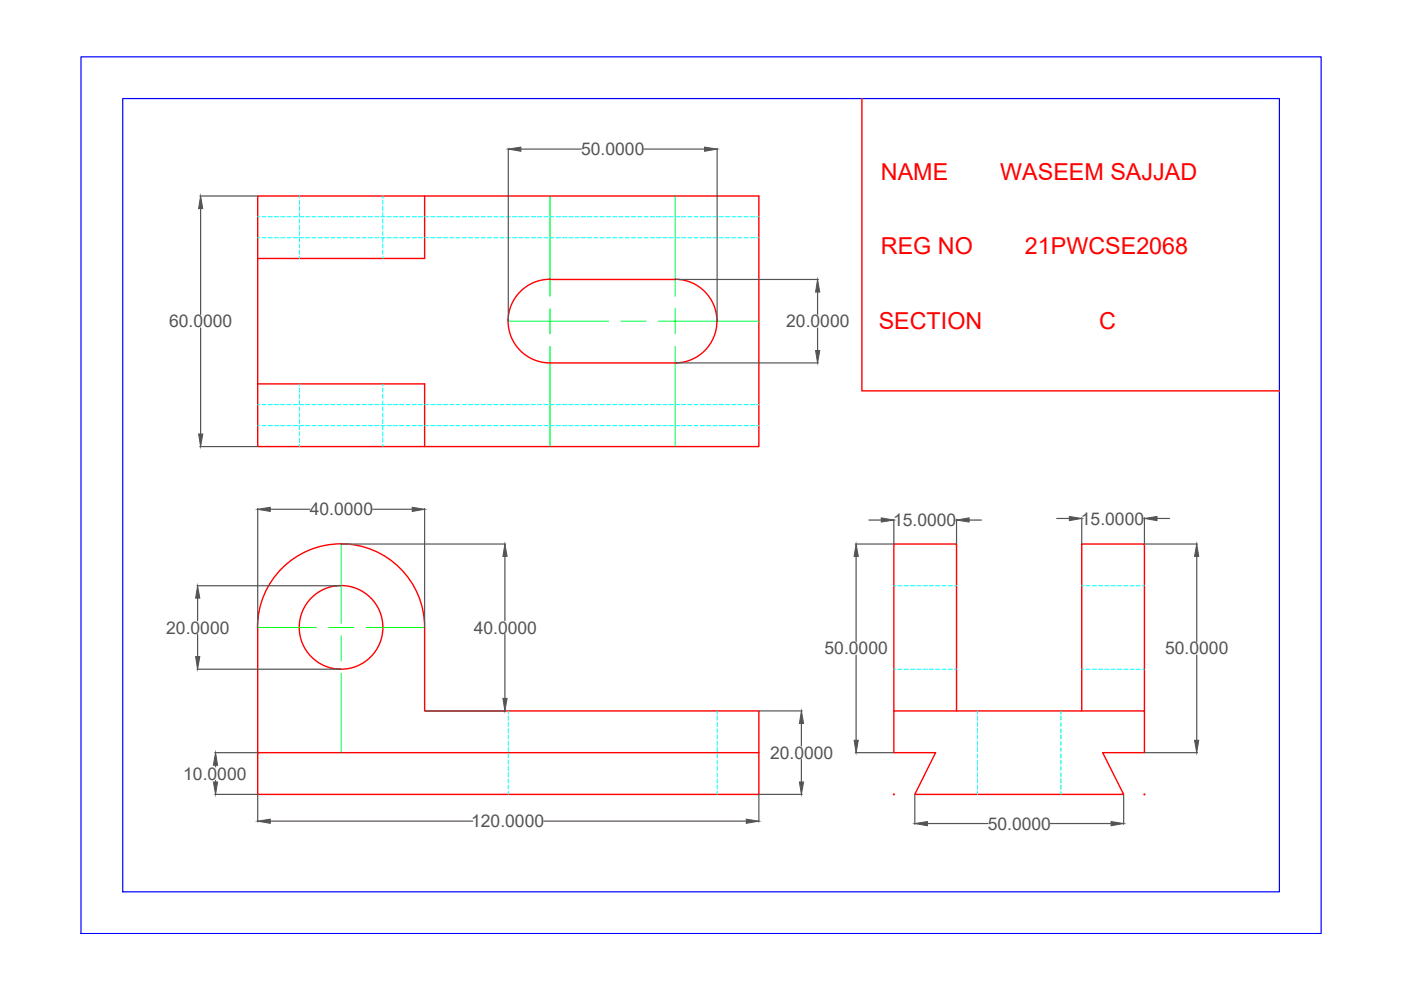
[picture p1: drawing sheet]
<svg xmlns="http://www.w3.org/2000/svg" width="297mm" height="210mm" viewBox="0 0 297 210" stroke-linecap="round" stroke-linejoin="round" font-family="sans-serif">
<!-- layer: 0 -->
<path d="M17.2 12.1h262.9v185.8h-262.9zM26 20.9h245.3v168.2h-245.3z" fill="none" stroke="#00f" stroke-width=".25"/>
<!-- layer: fv sv tv -->
<g fill="none" stroke="#f00" stroke-width=".3">
<path d="M182.7 20.9v62h88.6M90 41.6v13.2h-35.4M116.6 59.2a8.9 8.9 0 0 0-8.9 8.9 8.9 8.9 0 0 0 8.9 8.8h26.6M116.6 59.3h26.6M143.1 59.2a8.9 8.9 0 0 1 8.9 8.9 8.9 8.9 0 0 1-8.9 8.8M54.6 81.4h35.4v13.3h-35.4v-53.1h106.3v53.1h-70.9M54.6 133a17.7 17.7 0 0 1 17.7-17.7 17.7 17.7 0 0 1 17.7 17.7v17.7h70.9v8.9M54.6 133v26.6M54.6 159.6h106.3v8.8h-106.3zM189.5 150.7h53.1v8.9h-8.8l4.4 8.8h-44.2l4.4-8.8h-8.9zM189.5 150.7v-35.4h13.3v35.4M229.3 150.7v-35.4h13.3v35.4"/>
<circle cx="72.3" cy="133" r="8.9"/>
</g>
<!-- layer: center lines -->
<g fill="none" stroke="#0f0" stroke-width=".21">
<path d="M116.6 41.6v21.2M143.2 41.6v21.2M107.8 68.1h21.2M116.6 65.4v5.4M116.6 73.4v21.3M131.7 68.1h5.3M139.6 68.1h21.3M143.2 65.4v5.4M143.2 73.4v21.3M72.3 115.3v16.9M54.6 133h12.4M69.7 133h5.3"/>
<path d="M72.3 134.8v5.3M77.7 133h12.3M72.3 142.8v16.8"/>
</g>
<!-- layer: fv sv tv -->
<g fill="#f00" stroke="#f00" stroke-width=".21">
<circle cx="242.6" cy="168.4" r=".12"/>
<circle cx="189.5" cy="168.4" r=".12"/>
</g>
<!-- layer: hidden lines -->
<g fill="none" stroke="#0ff" stroke-width=".21">
<path d="M54.6 46h.5M54.6 50.4h.5M55.5 46h.9M55.5 50.4h.9M56.8 46h.9M56.8 50.4h.9M58.2 46h.8M58.2 50.4h.8M59.5 46h.9M59.5 50.4h.9M60.8 46h.9M60.8 50.4h.9"/>
<path d="M62.2 46h.9M62.2 50.4h.9M63.5 41.6v.4M63.5 42.4v.9M63.5 43.8v.8M63.5 45.1v.9h.9M63.5 46.4v.9M63.5 47.7v.9M63.5 49.1v.8M63.5 51.7v.9M63.5 53.1v.9M63.5 54.4v.4"/>
<path d="M64.4 50.4h-.9v.9M64.8 46h.9M64.8 50.4h.9M66.2 46h.8M66.2 50.4h.8M67.5 46h.9M67.5 50.4h.9M68.8 46h.9M68.8 50.4h.9M70.1 46h.9M70.1 50.4h.9M71.4 46h.9"/>
<path d="M71.4 50.4h.9M72.8 46h.9M72.8 50.4h.9M74.1 46h.9M74.1 50.4h.9M75.4 46h.9M75.4 50.4h.9M76.8 46h.9M76.8 50.4h.9M78.1 46h.9M78.1 50.4h.9M79.4 46h.9"/>
<path d="M79.4 50.4h.9M80.8 46h.8M80.8 50.4h.8M81.2 41.6v.4M81.2 42.4v.9M81.2 43.8v.8M81.2 45.1v.9M81.2 46.4v.9M81.2 47.7v.9M81.2 49.1v.8M81.2 50.4v.9M81.2 51.7v.9"/>
<path d="M81.2 53.1v.9M81.2 54.4v.4M82.1 46h.9M82.1 50.4h.9M83.4 46h.9M83.4 50.4h.9M84.7 46h.9M84.7 50.4h.9M86 46h.9M86 50.4h.9M87.4 46h.9M87.4 50.4h.9"/>
<path d="M88.7 46h.9M88.7 50.4h.9M90 46h.9M90 50.4h.9M91.4 46h.9M91.4 50.4h.9M92.7 46h.9M92.7 50.4h.9M94.1 46h.8M94.1 50.4h.8M95.4 46h.9M95.4 50.4h.9"/>
<path d="M96.7 46h.9M96.7 50.4h.9M98 46h.9M98 50.4h.9M99.3 46h.9M99.3 50.4h.9M100.7 46h.8M100.7 50.4h.8M102 46h.9M102 50.4h.9M103.3 46h.9M103.3 50.4h.9"/>
<path d="M104.7 46h.9M104.7 50.4h.9M106 46h.9M106 50.4h.9M107.3 46h.9M107.3 50.4h.9M108.7 46h.8M108.7 50.4h.8M110 46h.9M110 50.4h.9M111.3 46h.9M111.3 50.4h.9"/>
<path d="M112.6 46h.9M112.6 50.4h.9M113.9 46h.9M113.9 50.4h.9M115.3 46h.9M115.3 50.4h.9M116.6 46h.9M116.6 50.4h.9M117.9 46h.9M117.9 50.4h.9M119.3 46h.9M119.3 50.4h.9"/>
<path d="M120.6 46h.9M120.6 50.4h.9M121.9 46h.9M121.9 50.4h.9M123.3 46h.8M123.3 50.4h.8M124.6 46h.9M124.6 50.4h.9M125.9 46h.9M125.9 50.4h.9M127.2 46h.9M127.2 50.4h.9"/>
<path d="M128.6 46h.8M128.6 50.4h.8M129.9 46h.9M129.9 50.4h.9M131.2 46h.9M131.2 50.4h.9M132.5 46h.9M132.5 50.4h.9M133.9 46h.9M133.9 50.4h.9M135.2 46h.9M135.2 50.4h.9"/>
<path d="M136.6 46h.8M136.6 50.4h.8M137.9 46h.9M137.9 50.4h.9M139.2 46h.9M139.2 50.4h.9M140.5 46h.9M140.5 50.4h.9M141.8 46h.9M141.8 50.4h.9M143.2 46h.8M143.2 50.4h.8"/>
<path d="M144.5 46h.9M144.5 50.4h.9M145.8 46h.9M145.8 50.4h.9M147.2 46h.8M147.2 50.4h.8M148.5 46h.9M148.5 50.4h.9M149.8 46h.9M149.8 50.4h.9M151.2 46h.8M151.2 50.4h.8"/>
<path d="M152.5 46h.9M152.5 50.4h.9M153.8 46h.9M153.8 50.4h.9M155.1 46h.9M155.1 50.4h.9M156.4 46h.9M156.4 50.4h.9M157.8 46h.9M157.8 50.4h.9M159.1 46h.9M159.1 50.4h.9"/>
<path d="M160.4 46h.5M160.4 50.4h.5M54.6 90.2h.5M54.6 85.8h.5M55.5 90.2h.9M55.5 85.8h.9M56.8 90.2h.9M56.8 85.8h.9M58.2 90.2h.8M58.2 85.8h.8M59.5 90.2h.9M59.5 85.8h.9"/>
<path d="M60.8 90.2h.9M60.8 85.8h.9M62.2 90.2h.9M62.2 85.8h.9M63.5 81.4v.4M63.5 82.3v.9M63.5 83.6v.9M63.5 84.9v.9h.9M63.5 86.3v.9M63.5 87.6v.9M63.5 88.9v.9M63.5 91.6v.8"/>
<path d="M63.5 92.9v.9M63.5 94.2v.5M64.4 90.2h-.9v.9M64.8 90.2h.9M64.8 85.8h.9M66.2 90.2h.8M66.2 85.8h.8M67.5 90.2h.9M67.5 85.8h.9M68.8 90.2h.9M68.8 85.8h.9M70.1 90.2h.9"/>
<path d="M70.1 85.8h.9M71.4 90.2h.9M71.4 85.8h.9M72.8 90.2h.9M72.8 85.8h.9M74.1 90.2h.9M74.1 85.8h.9M75.4 90.2h.9M75.4 85.8h.9M76.8 90.2h.9M76.8 85.8h.9M78.1 90.2h.9"/>
<path d="M78.1 85.8h.9M79.4 90.2h.9M79.4 85.8h.9M80.8 90.2h.8M80.8 85.8h.8M81.2 81.4v.4M81.2 82.3v.9M81.2 83.6v.9M81.2 84.9v.9M81.2 86.3v.9M81.2 87.6v.9M81.2 88.9v.9"/>
<path d="M81.2 90.2v.9M81.2 91.6v.8M81.2 92.9v.9M81.2 94.2v.5M82.1 90.2h.9M82.1 85.8h.9M83.4 90.2h.9M83.4 85.8h.9M84.7 90.2h.9M84.7 85.8h.9M86 90.2h.9M86 85.8h.9"/>
<path d="M87.4 90.2h.9M87.4 85.8h.9M88.7 90.2h.9M88.7 85.8h.9M90 90.2h.9M90 85.8h.9M91.4 90.2h.9M91.4 85.8h.9M92.7 90.2h.9M92.7 85.8h.9M94.1 90.2h.8M94.1 85.8h.8"/>
<path d="M95.4 90.2h.9M95.4 85.8h.9M96.7 90.2h.9M96.7 85.8h.9M98 90.2h.9M98 85.8h.9M99.3 90.2h.9M99.3 85.8h.9M100.7 90.2h.8M100.7 85.8h.8M102 90.2h.9M102 85.8h.9"/>
<path d="M103.3 90.2h.9M103.3 85.8h.9M104.7 90.2h.9M104.7 85.8h.9M106 90.2h.9M106 85.8h.9M107.3 90.2h.9M107.3 85.8h.9M108.7 90.2h.8M108.7 85.8h.8M110 90.2h.9M110 85.8h.9"/>
<path d="M111.3 90.2h.9M111.3 85.8h.9M112.6 90.2h.9M112.6 85.8h.9M113.9 90.2h.9M113.9 85.8h.9M115.3 90.2h.9M115.3 85.8h.9M116.6 90.2h.9M116.6 85.8h.9M117.9 90.2h.9M117.9 85.8h.9"/>
<path d="M119.3 90.2h.9M119.3 85.8h.9M120.6 90.2h.9M120.6 85.8h.9M121.9 90.2h.9M121.9 85.8h.9M123.3 90.2h.8M123.3 85.8h.8M124.6 90.2h.9M124.6 85.8h.9M125.9 90.2h.9M125.9 85.8h.9"/>
<path d="M127.2 90.2h.9M127.2 85.8h.9M128.6 90.2h.8M128.6 85.8h.8M129.9 90.2h.9M129.9 85.8h.9M131.2 90.2h.9M131.2 85.8h.9M132.5 90.2h.9M132.5 85.8h.9M133.9 90.2h.9M133.9 85.8h.9"/>
<path d="M135.2 90.2h.9M135.2 85.8h.9M136.6 90.2h.8M136.6 85.8h.8M137.9 90.2h.9M137.9 85.8h.9M139.2 90.2h.9M139.2 85.8h.9M140.5 90.2h.9M140.5 85.8h.9M141.8 90.2h.9M141.8 85.8h.9"/>
<path d="M143.2 90.2h.8M143.2 85.8h.8M144.5 90.2h.9M144.5 85.8h.9M145.8 90.2h.9M145.8 85.8h.9M147.2 90.2h.8M147.2 85.8h.8M148.5 90.2h.9M148.5 85.8h.9M149.8 90.2h.9M149.8 85.8h.9"/>
<path d="M151.2 90.2h.8M151.2 85.8h.8M152.5 90.2h.9M152.5 85.8h.9M153.8 90.2h.9M153.8 85.8h.9M155.1 90.2h.9M155.1 85.8h.9M156.4 90.2h.9M156.4 85.8h.9M157.8 90.2h.9M157.8 85.8h.9"/>
<path d="M159.1 90.2h.9M159.1 85.8h.9M160.4 90.2h.5M160.4 85.8h.5M189.5 124.2h.5M190.4 124.2h.9M191.7 124.2h.9M193.1 124.2h.9M194.4 124.2h.9M195.7 124.2h.9M197 124.2h.9M198.4 124.2h.8"/>
<path d="M199.7 124.2h.9M201 124.2h.9M202.3 124.2h.5M229.3 124.2h.5M230.2 124.2h.9M231.6 124.2h.9M232.9 124.2h.9M234.2 124.2h.9M235.6 124.2h.9M236.9 124.2h.9M238.2 124.2h.9M239.6 124.2h.8"/>
<path d="M240.9 124.2h.9M242.2 124.2h.4M107.8 150.7v.7M107.8 151.8v.9M107.8 153.2v.9M107.8 154.5v.9M107.8 155.8v.9M107.8 157.2v.9M107.8 158.5v.9M107.8 159.8v.9M152 150.7v.7M152 151.8v.9"/>
<path d="M152 153.2v.9M152 154.5v.9M152 155.8v.9M152 157.2v.9M152 158.5v.9M152 159.8v.9M189.5 141.9h.5M190.4 141.9h.9M191.7 141.9h.9M193.1 141.9h.9M194.4 141.9h.9M195.7 141.9h.9"/>
<path d="M197 141.9h.9M198.4 141.9h.8M199.7 141.9h.9M201 141.9h.9M202.3 141.9h.5M207.2 150.7v.7M207.2 151.8v.9M207.2 153.2v.9M207.2 154.5v.9M207.2 155.8v.9M207.2 157.2v.9M207.2 158.5v.9"/>
<path d="M207.2 159.8v.9M224.9 150.7v.7M224.9 151.8v.9M224.9 153.2v.9M224.9 154.5v.9M224.9 155.8v.9M224.9 157.2v.9M224.9 158.5v.9M224.9 159.8v.9M229.3 141.9h.5M230.2 141.9h.9M231.6 141.9h.9"/>
<path d="M232.9 141.9h.9M234.2 141.9h.9M235.6 141.9h.9M236.9 141.9h.9M238.2 141.9h.9M239.6 141.9h.8M240.9 141.9h.9M242.2 141.9h.4M107.8 161.1v.9M107.8 162.5v.9M107.8 163.8v.9M107.8 165.1v.9"/>
<path d="M107.8 166.4v.9M107.8 167.8v.6M152 161.1v.9M152 162.5v.9M152 163.8v.9M152 165.1v.9M152 166.4v.9M152 167.8v.6M207.2 161.1v.9M207.2 162.5v.9M207.2 163.8v.9M207.2 165.1v.9"/>
<path d="M207.2 166.4v.9M207.2 167.8v.6M224.9 161.1v.9M224.9 162.5v.9M224.9 163.8v.9M224.9 165.1v.9M224.9 166.4v.9M224.9 167.8v.6"/>
</g>
<!-- layer: dimension lines -->
<g fill="none" stroke="#545454" stroke-width=".25">
<path d="M107.8 31.4v36.7M110.4 31.6h12.9M136.5 31.6h12.9M152 31.4v36.7M42.4 41.6h12.2M42.5 44.2v22.5M143.2 59.3h30.3M42.5 69.5v22.5M143.2 76.9h30.3M173.3 61.9v4.8M173.3 69.5v4.8M42.4 94.7h12.2"/>
<path d="M54.6 107.8v25.2M57.3 108h8.4M72.4 115.3h34.8M79 108h8.4M90 107.8v25.2M107 118v13.6M181.3 115.3h8.2M181.5 118v18M184.2 110.3h2.6M189.5 110.1v5.2M202.8 110.1v5.2M205.5 110.3h2.6"/>
<path d="M224.1 109.9h2.6M229.3 109.8v5.5M242.6 109.8v5.5M242.7 115.3h11.2M245.3 109.9h2.7M253.7 118v18M41.8 124.2h30.5M41.9 126.8v4.8M41.9 134.5v4.7M107 134.5v13.6M181.5 138.9v18.1M253.7 138.9v18.1"/>
<path d="M41.8 141.9h30.5M45.5 159.6h9.1M90.1 150.7h17.1M160.9 150.7h9.2M169.9 153.4v4.7M181.3 159.6h8.2M242.7 159.6h11.2M45.5 168.4h9.1M45.7 162.2v.4M45.7 165.5v.3M54.6 168.5v5.8M57.3 174.1h42.9"/>
<path d="M115.3 174.1h42.9M160.9 168.5v5.8M160.9 168.4h9.2M169.9 161v4.8M194 168.5v6.3M196.6 174.6h12.9M222.7 174.6h12.9M238.2 168.5v6.3"/>
</g>
<g fill="#545454" stroke="#545454" stroke-width=".21">
<path d="M54.6 174.1l2.7-.4v.9z"/>
<path d="M158.2 173.7l2.7 .4-2.7 .5z"/>
<path d="M169.9 150.7l.5 2.7h-.9z"/>
<path d="M169.5 165.8h.9l-.5 2.6z"/>
<path d="M186.8 109.8l2.7 .5-2.7 .4z"/>
<path d="M202.8 110.3l2.7-.5v.9z"/>
<path d="M226.7 109.5l2.6 .4-2.6 .5z"/>
<path d="M242.6 109.9l2.7-.4v.9z"/>
<path d="M253.7 115.3l.5 2.7h-.9z"/>
<path d="M253.3 157h.9l-.5 2.6z"/>
<path d="M181.5 115.3l.5 2.7h-.9z"/>
<path d="M181.1 157h.9l-.5 2.6z"/>
<path d="M54.6 108l2.7-.4v.8z"/>
<path d="M87.4 107.6l2.6 .4-2.6 .4z"/>
<path d="M41.9 124.2l.5 2.6h-.9z"/>
<path d="M41.5 139.2h.9l-.5 2.7z"/>
<path d="M194 174.6l2.6-.4v.9z"/>
<path d="M235.6 174.2l2.6 .4-2.6 .5z"/>
<path d="M107.8 31.6l2.6-.4v.9z"/>
<path d="M149.4 31.2l2.6 .4-2.6 .5z"/>
<path d="M173.3 59.3l.5 2.6h-.9z"/>
<path d="M172.9 74.3h.9l-.5 2.6z"/>
<path d="M42.5 41.6l.5 2.6h-.9z"/>
<path d="M42.1 92h.9l-.5 2.7z"/>
<path d="M107 115.3l.5 2.7h-.9z"/>
<path d="M106.6 148.1h.9l-.5 2.6z"/>
<path d="M45.7 159.6l.4 2.6h-.9z"/>
<path d="M45.2 165.8h.9l-.4 2.6z"/>
</g>
<g font-size="4.9" fill="#f00">
<text x="186.8" y="38.1">NAME</text>
<text x="212.1" y="38.1">WASEEM SAJJAD</text>
<text x="186.8" y="53.8">REG NO</text>
<text x="217.3" y="53.8">21PWCSE2068</text>
<text x="186.3" y="69.8">SECTION</text>
<text x="233" y="69.8">C</text>
</g>
<g font-size="3.7" fill="#545454">
<text x="123.2" y="32.9">50.0000</text>
<text x="35.8" y="69.4">60.0000</text>
<text x="166.7" y="69.4">20.0000</text>
<text x="65.7" y="109.3">40.0000</text>
<text x="189.3" y="111.5">15.0000</text>
<text x="229.2" y="111.2">15.0000</text>
<text x="35.2" y="134.4">20.0000</text>
<text x="100.4" y="134.4">40.0000</text>
<text x="174.8" y="138.8">50.0000</text>
<text x="247" y="138.8">50.0000</text>
<text x="163.3" y="160.9">20.0000</text>
<text x="38.8" y="165.3">10.0000</text>
<text x="99.9" y="175.4">120.0000</text>
<text x="209.4" y="175.9">50.0000</text>
</g>
</svg>
